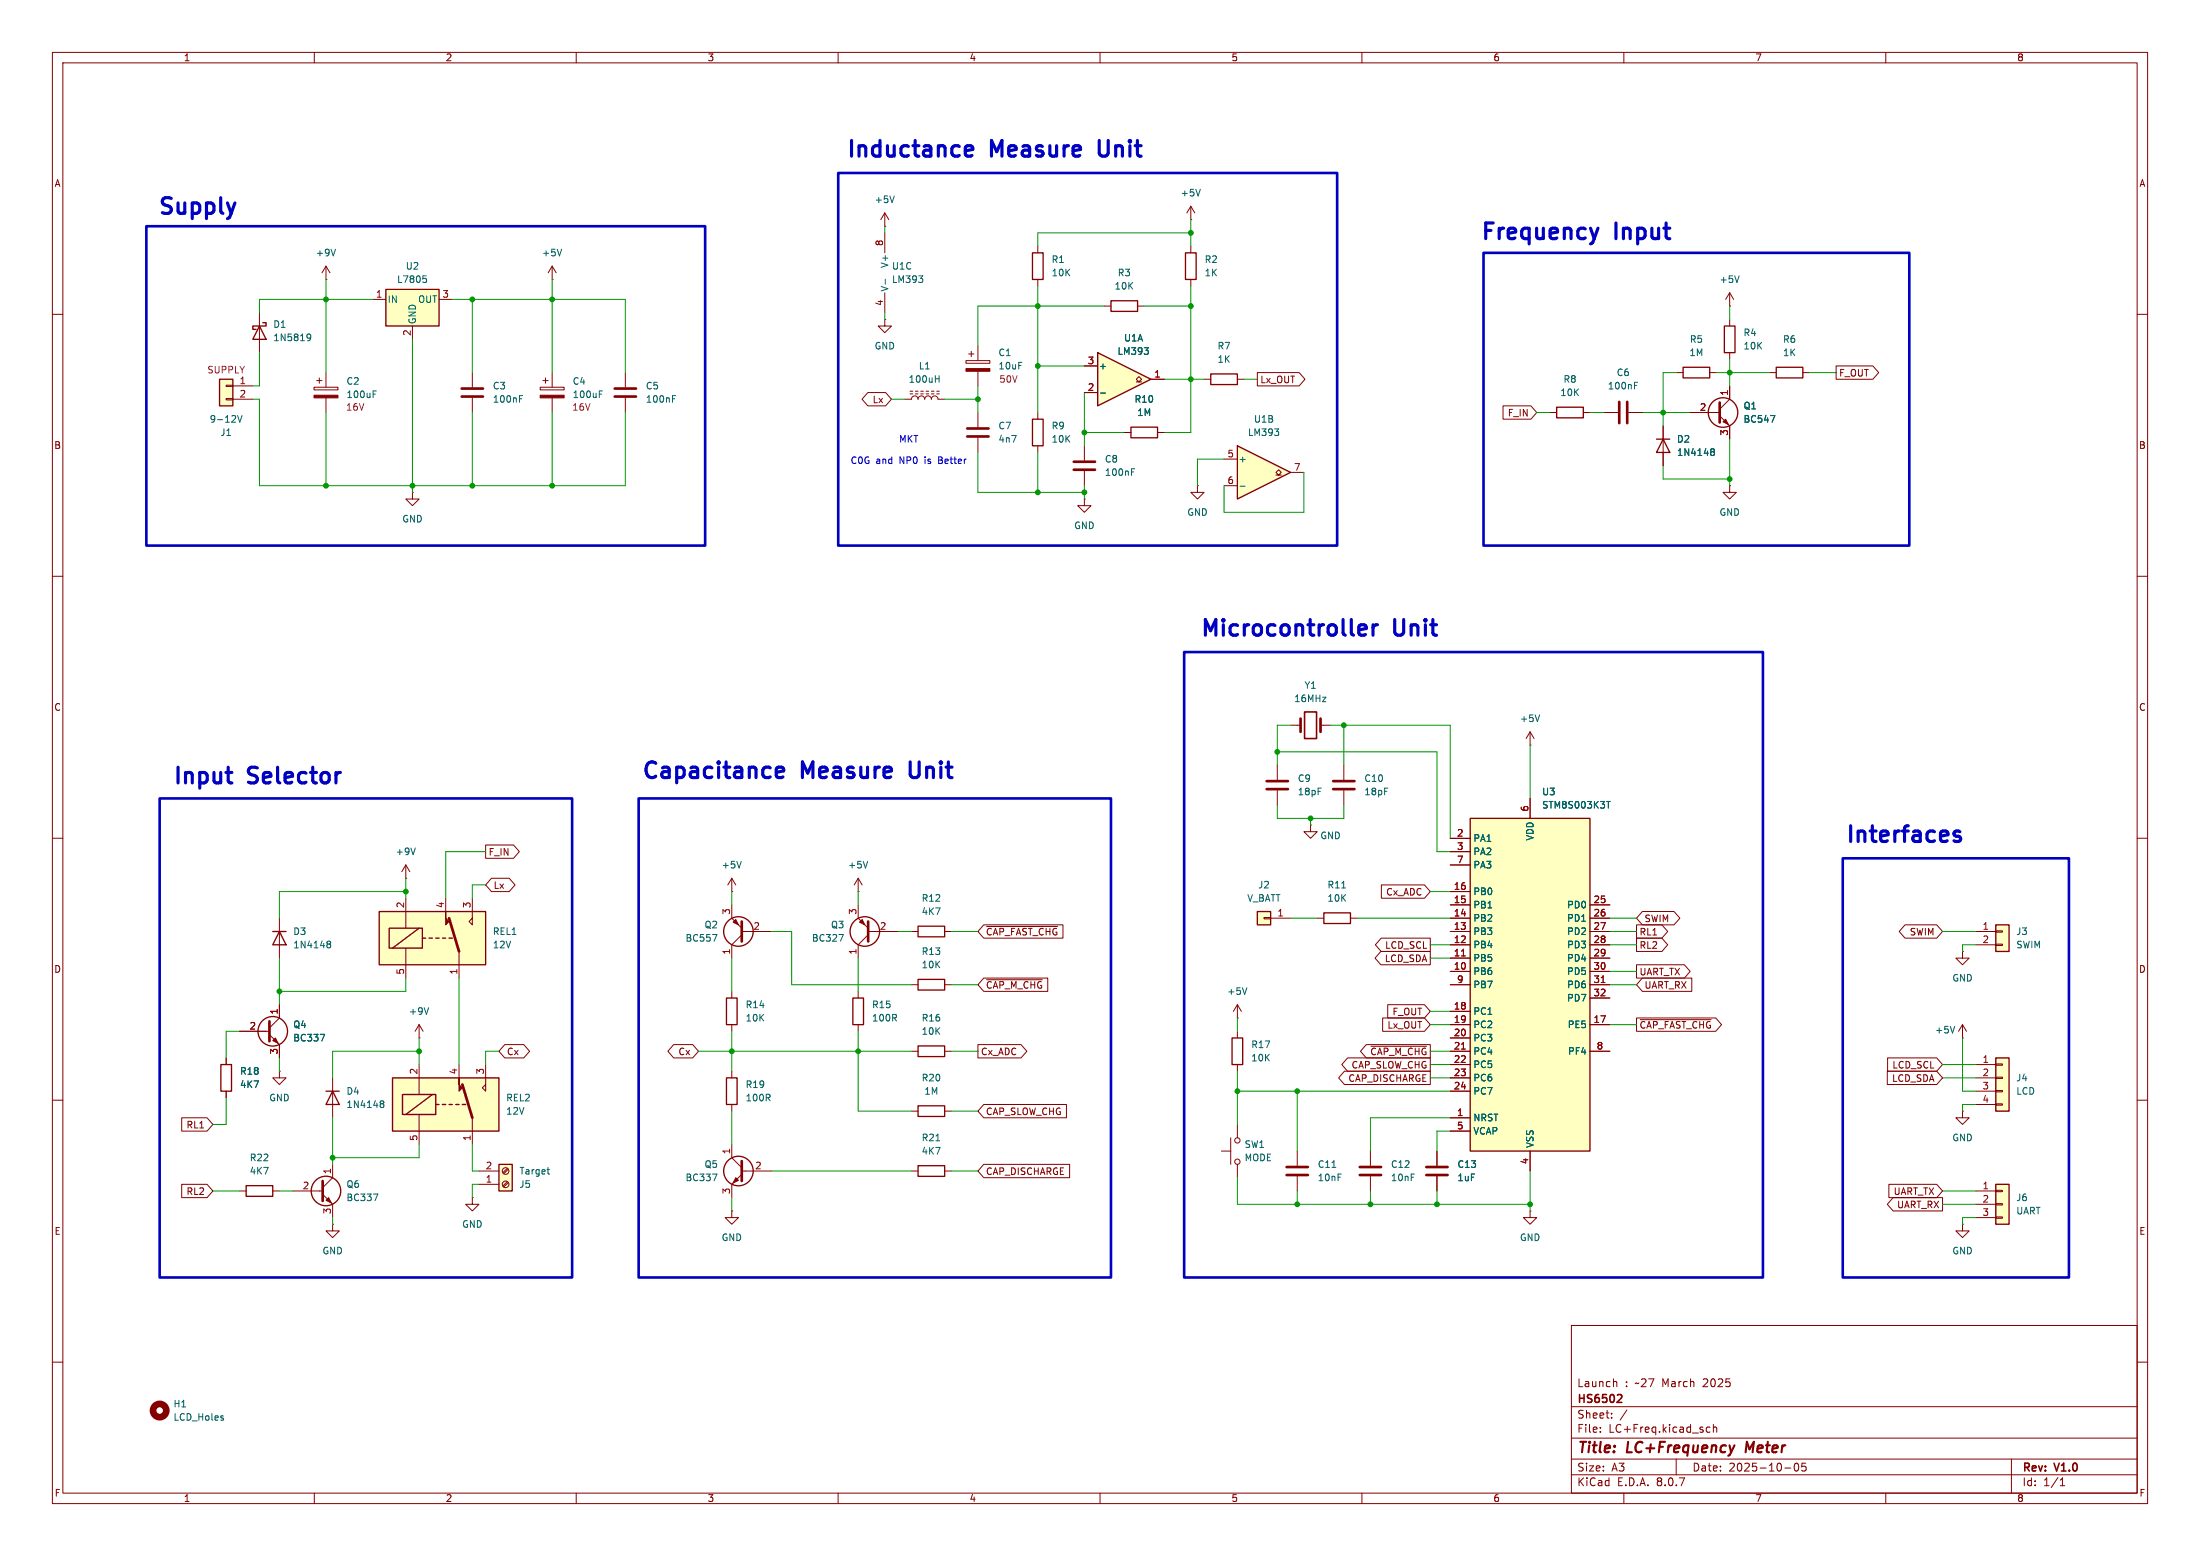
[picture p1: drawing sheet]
<svg xmlns="http://www.w3.org/2000/svg" width="420mm" height="297mm" viewBox="0 0 420 297" stroke-linecap="round" stroke-linejoin="round" font-family="sans-serif">
<g fill="none" stroke="#840000" stroke-width=".19">
<path d="M10 10h400v277h-400zM12 12h396v273h-396zM60 10v2M110 10v2M160 10v2M210 10v2M260 10v2M310 10v2M360 10v2M227.3 39.4l-.7 1.2M227.3 39.4v2.5M227.3 39.4l.8 1.2"/>
<path d="M49.5 59.7v7.6M105.4 53.3h.1M105.4 50.8l-.8 1.3M105.4 50.8v2.5M105.4 50.8l.8 1.3M210.8 58.4h1.3M217.2 58.4h1.2M227.3 41.9h.1M330.2 58.4h.1M330.2 55.9v2.5M330.2 55.9l-.8 1.3M330.2 55.9l.8 1.3"/>
<path d="M10 60h2M59.9 73.9h4.6v.5h-4.6zM60.5 72.6h1M61 72.1v1.1M62.2 71.1v2.8M62.2 75.9v2.8M103.1 73.9h4.6v.5h-4.6zM103.6 72.6h1M104.1 72.1v1.1M105.4 71.1v2.8M105.4 75.9v2.8M320 71.1h1.3"/>
<path d="M322.6 78.7h5.7M326.4 71.1h1.3M328.3 79.4l1.9 1.9v2.5M330.2 73.7v2.5l-1.9 1.9M330.2 61v1.2M330.2 67.3v1.3M337.8 71.1h1.3M344.2 71.1h1.2M408 60h2M78.7 94v1.3h1.3l-1.3 1.2-1.2-1.2h1.2M78.7 94h.1M317.5 81.3v7.6"/>
<path d="M330.2 92.7v1.3h1.3l-1.3 1.3-1.3-1.3h1.3M330.2 92.7h.1M10 110h2M408 110h2M292.1 139.7l-.8 1.3M292.1 139.7v2.5M292.1 139.7l.8 1.3M10 160h2M243.8 146.1v2.7M243.8 150.9v2.8M292.1 142.2h.1M408 160h2"/>
<path d="M10 210h2M233.2 219.7h1.7M234.9 217.2v5M236.2 214.6v2.6M408 210h2M236.2 222.2v2.6M374.6 233.7v1.2h1.3l-1.3 1.3-1.2-1.3h1.2M374.6 233.7h.1M300 253h108v32h-108zM10 260h2M300 278.5h108M300 274.5h108"/>
<path d="M300 268.5h108M305.5 273.2v.2M305.5 272.5v.1M307.7 270.5v.2M307.7 269.8v.1M308.2 263.7h.2l.3 .2v.8M310.6 269.1l-1.3 1.9M320 278.5v3M326.4 272.5l-.4-.1-.3 .3 .2 .6h.5M327.1 272.5l.2-.1 .4 .1v.9M327.1 271.9v1.5M342.7 279.4l.2-.1a.8 .8 0 0 1 .5 .7 .8 .8 0 0 1-.5 .8l-.2-.2-.2-.4z"/>
<path d="M344.7 279.3h-.7l-.1 .7 .3-.1h.5l.1 .2-.1 .5-.2 .2-.6-.2M384 278.5v6.5M408 260h2M60 285v2M110 285v2M160 285v2M210 285v2M260 285v2M300 281.5h108M310 285v2M340.7 280.2h1.2M360 285v2"/>
<path d="M393.3 283.6h.9M393.3 282.5l.4-.4v1.5"/>
<circle cx="236.2" cy="217.7" r=".51"/>
<circle cx="236.2" cy="221.7" r=".51"/>
</g>
<path d="M333.5 275.2l-.3 2" fill="none" stroke="#840000" stroke-width=".4"/>
<path d="M309 266.2l.5 .1 .1 .3-.9 1.1h.9" fill="none" stroke="#840000" stroke-width=".3"/>
<g fill="none" stroke="#006464" stroke-width=".19">
<path d="M229.1 36.1l-.4 1.3M107.2 47.6l-.4 1.2M332 52.6l-.4 1.3M58.7 63.8h.4l.2 .2a.84 .84 0 0 1-.3 1h-.3M59.3 64.3l-.2 .2h-.4M71.2 75.2h.5M71.2 74.6h.6M114.4 75.2h.4M114.4 74.6h.6M338 79.3h.8l-.5 1.3M326.7 86.2h.1M326.7 85.7h.3l.2 .1 .1 .2-.3 .2"/>
<path d="M326.8 86.2h.2M326.8 86.2l-.1 .1M327 86.2l.3 .3-.1 .3-.2 .1h-.3M293.9 136.5l-.4 1.2"/>
</g>
<g fill="none" stroke="#840000" stroke-width=".25">
<path d="M212.1 57.4h5.1v2h-5.1zM49.5 62.2l1.3 2.6h-2.5zM50.2 61.6h.6v.6h-2.5v.7h.6M321.3 70.1h5.1v2h-5.1zM329.2 62.2h2v5.1h-2zM339.1 70.1h5.1v2h-5.1zM316.2 83.8h2.6M317.5 83.8l1.3 2.6h-2.6z"/>
<circle cx="328.9" cy="78.7" r="2.82"/>
</g>
<path d="M328.3 76.8v3.8M241.8 150.6h4.1M241.8 149.1h4.1" fill="none" stroke="#840000" stroke-width=".51"/>
<g fill="#840000" stroke="#840000" stroke-width=".19">
<path d="M59.9 75.4h4.6v.5h-4.6z"/>
<path d="M328.9 80.5l.5-.5 .5 1z"/>
<path d="M103.1 75.4h4.6v.5h-4.6z"/>
</g>
<path d="M73.7 55.2h10.1v7h-10.1z" fill="#ffffc2"/>
<path d="M73.7 55.2h10.1v7h-10.1z" fill="none" stroke="#840000" stroke-width=".25"/>
<path d="M71.1 57.2h2.6M83.8 57.2h2.6M78.7 62.2v2.6M207 85.1v2.8M207 89.9v2.8" fill="none" stroke="#840000" stroke-width=".19"/>
<path d="M80.8 52.6h.6M80.9 53.1h.3l.2 .3v.4l-.5 .1M216 90.1h.4M216 89.5h.6" fill="none" stroke="#006464" stroke-width=".19"/>
<path d="M205 89.7h4M205 88.1h4" fill="none" stroke="#840000" stroke-width=".51"/>
<path d="M236.2 85.1l10.2 5.1-10.2 5.1z" fill="#ffffc2"/>
<path d="M236.2 85.1l10.2 5.1-10.2 5.1z" fill="none" stroke="#840000" stroke-width=".25"/>
<path d="M233.7 87.6h2.5M233.7 92.7h2.5M243.6 90.7h.5l-.5-.5 .5-.5 .5 .5-.5 .5h.5M246.4 90.2h2.5" fill="none" stroke="#840000" stroke-width=".19"/>
<path d="M236.7 92.8h1M243.3 81.9h.8l-.4 .4M244.1 82.5v.5" fill="none" stroke="#006464" stroke-width=".19"/>
<path d="M209.5 67.3l10.2 5.1-10.2 5.1z" fill="#ffffc2"/>
<path d="M226.3 48.3h2v5h-2zM209.5 67.3l10.2 5.1-10.2 5.1zM231.1 71.4h5.1v2h-5.1zM297.2 77.7h5.1v2.1h-5.1zM215.9 81.5h5.1v2.1h-5.1zM235.2 198.1h2v5.1h-2z" fill="none" stroke="#840000" stroke-width=".25"/>
<g fill="none" stroke="#840000" stroke-width=".19">
<path d="M168.9 43.2h.1M168.9 40.6l-.8 1.3M168.9 40.6v2.6M168.9 40.6l.8 1.3M227.3 47v1.3M227.3 53.3v1.3M90.2 71.1v2.8M90.2 75.9v2.8M119.4 71.1v2.8M119.4 75.9v2.8M168.9 61v1.2h1.3l-1.3 1.3-1.3-1.3h1.3M168.9 61h.1"/>
<path d="M207 74.9h2.5M207 69.9h2.5M216.9 72.9h.5l-.5-.5 .5-.5 .5 .5-.5 .5h.5M219.7 72.4h2.5M229.9 72.4h1.2M236.2 72.4h1.3M295.9 78.7h1.3M302.3 78.7h1.2M306.1 78.7h2.8M310.9 78.7h2.8M214.6 82.6h1.3M221 82.6h1.2"/>
<path d="M228.6 92.7v1.3h1.3l-1.3 1.3-1.3-1.3h1.3M228.6 92.7h.1M246.4 138.4h1.9M252.1 138.4h1.9M236.2 196.9v1.2M374.6 181.6v1.3h-1.2l1.2 1.3 1.3-1.3h-1.3M374.6 181.6h.1M236.2 203.2v1.3"/>
</g>
<path d="M170.7 37.4l-.4 1.3M99.2 76.1h.4M99.2 75.5h.6M128.4 76.1h.4M128.4 75.5h.6M210.1 75h.9M218.4 66.4h.8l-.4 .4M219.2 67v.5M312 73.6h.5M312 73h.6" fill="none" stroke="#006464" stroke-width=".19"/>
<path d="M88.1 75.7h4.1M88.1 74.2h4.1M117.3 75.7h4.1M117.3 74.2h4.1M309.1 76.7v4.1M310.6 76.7v4.1M248.3 137.2v2.5M252.1 137.2v2.5" fill="none" stroke="#840000" stroke-width=".51"/>
<path d="M249 135.9h2.3v5.1h-2.3z" fill="none" stroke="#840000" stroke-width=".3"/>
<path d="M381 201.9h2.5v10.2h-2.5z" fill="#ffffc2"/>
<g fill="none" stroke="#840000" stroke-width=".19">
<path d="M168.9 44.5v3.8M168.9 55.9v3.8M198.1 47v1.3M198.1 53.3v1.3M374.6 198.1h.1M374.6 195.6l.8 1.3M374.6 195.6v2.5M374.6 195.6l-.7 1.3M377.2 203.2h3.8M377.2 205.7h3.8M377.2 208.3h3.8M377.2 210.8h3.8"/>
<path d="M381 210.7h1.3v.2h-1.3zM381 208.2h1.3v.2h-1.3zM381 205.6h1.3v.3h-1.3zM381 203.1h1.3v.2h-1.3z"/>
</g>
<path d="M197.1 48.3h2v5h-2zM381 201.9h2.5v10.2h-2.5z" fill="none" stroke="#840000" stroke-width=".25"/>
<path d="M169 53.3v1M175.4 52.6h.8l-.5 .5M176.1 53.3v.5M373.2 195.9l-.5 1.3" fill="none" stroke="#006464" stroke-width=".19"/>
<path d="M381 176.5h2.5v5.1h-2.5z" fill="#ffffc2"/>
<g fill="none" stroke="#840000" stroke-width=".19">
<path d="M184.4 68.8h4.6v.5h-4.6zM184.9 67.6h1M185.4 67.1v1M186.7 66v2.8M186.7 70.9v2.8M186.7 78.7v2.8M198.1 78.7v1.3M186.7 83.6v2.8M198.1 85.1v1.3M207 95.3v1.2h1.3l-1.3 1.3-1.3-1.3h1.3M207 95.3h.1M139.7 172.7v2.6l1.9 1.9"/>
<path d="M139.7 170.2h.1M139.7 167.6v2.6M139.7 167.6l-.8 1.3M139.7 167.6l.8 1.3M141.6 177.8h5.7M141.6 178.4l-1.9 1.9v2.6M163.8 170.2h.1M163.8 172.7v2.6l1.9 1.9M163.8 167.6l-.7 1.3M163.8 167.6v2.6M163.8 167.6l.8 1.3M165.7 177.8h5.7"/>
<path d="M165.7 178.4l-1.9 1.9v2.6M174 177.8h1.3M180.3 177.8h1.3M377.2 177.8h3.8M381 177.7h1.3v.2h-1.3zM139.7 189.2v1.3M139.7 195.6v1.3M377.2 180.3h3.8M381 180.2h1.3v.3h-1.3zM139.7 204.5v1.2M139.7 210.8v1.3M174 200.7h1.3"/>
<path d="M174 212.1h1.3M180.3 200.7h1.3M180.3 212.1h1.3M247.6 219.7v2.8M261.6 219.7v2.8M247.6 224.5v2.8M261.6 224.5v2.8"/>
</g>
<g fill="none" stroke="#840000" stroke-width=".25">
<path d="M197.1 80h2v5.1h-2zM175.3 176.8h5v2h-5zM381 176.5h2.5v5.1h-2.5zM138.7 190.5h2v5.1h-2zM175.3 199.6h5v2.1h-5zM138.7 205.7h2v5.1h-2zM175.3 211.1h5v2h-5z"/>
<circle cx="141" cy="177.8" r="2.82"/>
<circle cx="165.1" cy="177.8" r="2.82"/>
</g>
<path d="M184.7 83.3h4M184.7 81.8h4M141.6 175.9v3.8M165.7 175.9v3.8M245.6 224.3h4.1M245.6 222.8h4.1M259.6 224.3h4.1M259.6 222.8h4.1" fill="none" stroke="#840000" stroke-width=".51"/>
<g fill="#840000" stroke="#840000" stroke-width=".19">
<path d="M184.4 70.4h4.6v.5h-4.6z"/>
<path d="M140 176l.5-.5 .5 1z"/>
<path d="M164.1 176l.5-.5 .5 1z"/>
</g>
<path d="M136 178.4h.9l-.6 1.2M141.5 164.4l-.4 1.3M160.2 178.4h.8l-.5 1.2M165.6 164.4l-.4 1.3M254.3 222.8h.7" fill="none" stroke="#006464" stroke-width=".19"/>
<path d="M280.7 156.2h22.8v63.5h-22.8z" fill="#ffffc2"/>
<path d="M280.7 156.2h22.8v63.5h-22.8zM252.7 174.2h5.1v2.1h-5.1z" fill="none" stroke="#840000" stroke-width=".25"/>
<g fill="none" stroke="#840000" stroke-width=".19">
<path d="M292.1 152.4v3.8M251.5 175.3h1.2M257.8 175.3h1.3M276.9 177.8h3.8M276.9 175.3h3.8M276.9 172.7h3.8M276.9 170.2h3.8M276.9 160h3.8M276.9 162.6h3.8M276.9 165.1h3.8M303.5 177.8h3.8M303.5 175.3h3.8"/>
<path d="M303.5 172.7h3.8M236.2 194.3h.1M236.2 191.8l-.7 1.2M236.2 191.8v2.5M236.2 191.8l.8 1.2M276.9 185.4h3.8M276.9 182.9h3.8M276.9 180.3h3.8M276.9 195.6h3.8M276.9 193h3.8M276.9 198.1h3.8M276.9 188h3.8"/>
<path d="M303.5 185.4h3.8M303.5 182.9h3.8M303.5 180.3h3.8M303.5 195.6h3.8M303.5 188h3.8M303.5 190.5h3.8M276.9 213.4h3.8M276.9 200.7h3.8M276.9 203.2h3.8M276.9 205.7h3.8M276.9 208.3h3.8M276.9 215.9h3.8"/>
<path d="M292.1 219.7v3.8M303.5 200.7h3.8M139.7 231.1v1.3h1.3l-1.3 1.3-1.3-1.3h1.3M139.7 231.1h.1"/>
</g>
<path d="M279 182.5h.7M305.7 187.5h.7M279 200.2h.7" fill="none" stroke="#a90000" stroke-width=".19"/>
<path d="M306.7 153h.7M307 153v1.2M256.1 169.5h.8M238 188.5l-.4 1.3" fill="none" stroke="#006464" stroke-width=".19"/>
<path d="M240 174h2.6v2.5h-2.6z" fill="#ffffc2"/>
<g fill="none" stroke="#840000" stroke-width=".19">
<path d="M250.2 157.5v1.3h1.3l-1.3 1.2-1.3-1.2h1.3M250.2 157.5h.1M256.5 146.1v2.7M256.5 150.9v2.8M241.3 175.1h1.3v.3h-1.3zM242.6 175.3h3.8M163.8 189.2v1.3M163.8 195.6v1.3M174 188h1.3M180.3 188h1.3M139.7 218.4v2.6l1.9 1.9M274.3 219.7v2.8"/>
<path d="M374.6 212.1v1.3h-1.2l1.2 1.2 1.3-1.2h-1.3M374.6 212.1h.1M141.6 224.2l-1.9 1.9v2.5M141.6 223.5h5.7M174 223.5h1.3M180.3 223.5h1.3M274.3 224.5v2.8M292.1 231.1v1.3h1.3l-1.3 1.3-1.3-1.3h1.3M292.1 231.1h.1"/>
</g>
<g fill="none" stroke="#840000" stroke-width=".25">
<path d="M240 174h2.6v2.5h-2.6zM162.8 190.5h2v5.1h-2zM175.3 186.9h5v2.1h-5zM175.3 222.5h5v2h-5z"/>
<circle cx="141" cy="223.5" r="2.82"/>
</g>
<path d="M254.5 150.6h4.1M254.5 149.1h4.1M141.6 221.6v3.8M272.3 224.3h4.1M272.3 222.8h4.1" fill="none" stroke="#840000" stroke-width=".51"/>
<path d="M178.7 217.7h.7M136 224.1h.9l-.6 1.3" fill="none" stroke="#006464" stroke-width=".19"/>
<path d="M140.5 224.8l.5 .5-1 .5z" fill="#840000" stroke="#840000" stroke-width=".19"/>
<path d="M381 226.1h2.5v7.6h-2.5z" fill="#ffffc2"/>
<path d="M43.2 201.9v1.3M43.2 208.3v1.3M377.2 227.3h3.8M377.2 229.9h3.8M377.2 232.4h3.8M381 232.3h1.3v.2h-1.3zM381 229.7h1.3v.3h-1.3zM381 227.2h1.3v.3h-1.3z" fill="none" stroke="#840000" stroke-width=".19"/>
<path d="M42.2 203.2h2v5.1h-2zM381 226.1h2.5v7.6h-2.5z" fill="none" stroke="#840000" stroke-width=".25"/>
<path d="M95.2 222.2h2.6v5.1h-2.6z" fill="#ffffc2"/>
<path d="M95.2 222.2h2.6v5.1h-2.6z" fill="none" stroke="#840000" stroke-width=".25"/>
<g fill="none" stroke="#840000" stroke-width=".19">
<path d="M91.4 226.1h3.8M91.4 223.5h3.8M96.9 223l-.9 .9M96.9 225.6l-.9 .8M97 223.2l-.8 .8M97 225.7l-.8 .9"/>
<circle cx="96.5" cy="226.1" r=".63"/>
<circle cx="96.5" cy="223.5" r=".63"/>
</g>
<path d="M104.4 223.3h.5M104.7 224l.2 .1" fill="none" stroke="#006464" stroke-width=".19"/>
<path d="M74.9 205.7h20.3v10.2h-20.3z" fill="#ffffc2"/>
<path d="M53.3 175.3v7.6M80 203.2v5.7M80 212.7v5.7M87.6 203.2v2.5M90.2 213.4v5M92.7 203.2v5.1l-.6-.7 .6-.6M63.5 233.7v1.2h1.3l-1.3 1.3-1.3-1.3h1.3M63.5 233.7h.1M90.2 228.6v1.3h1.2l-1.2 1.2-1.3-1.2h1.3M90.2 228.6h.1" fill="none" stroke="#840000" stroke-width=".19"/>
<path d="M52.1 177.8h2.5M53.3 177.8l1.3 2.5h-2.5zM74.9 205.7h20.3v10.2h-20.3zM76.8 208.9h6.4v3.8h-6.4zM82.5 208.9l-5 3.8M83.2 210.8h.6M84.5 210.8h.6M85.7 210.8h.7M87 210.8h.6M88.3 210.8h.6" fill="none" stroke="#840000" stroke-width=".25"/>
<path d="M88.3 207l1.9 6.4" fill="none" stroke="#840000" stroke-width=".51"/>
<path d="M87.6 205.7v1.3l.7 .6-.7 .7z" fill="#840000" stroke="#840000" stroke-width=".19"/>
<circle cx="30.5" cy="269.2" r="1.27" fill="none" stroke="#840000" stroke-width="1.3"/>
<path d="M62.5 179.7l.4-.1 .2 .2v.2l-.2 .2M62.5 180.1l.1 .1M62.6 180.2h.3M62.6 180.2l-.1 .1M62.9 180.2l.2 .2v.4l-.2 .1h-.4M42.6 270.7v.3" fill="none" stroke="#006464" stroke-width=".19"/>
<path d="M72.4 174h20.3v10.2h-20.3z" fill="#ffffc2"/>
<g fill="none" stroke="#840000" stroke-width=".19">
<path d="M172.7 76.2h1.3a.64 .64 0 0 1 .6-.6 .64 .64 0 0 1 .7 .6 .64 .64 0 0 1 .6-.6 .64 .64 0 0 1 .6 .6 .64 .64 0 0 1 .7-.6 .64 .64 0 0 1 .6 .6 .64 .64 0 0 1 .6-.6 .64 .64 0 0 1 .7 .6h1.2M173.7 75.2h.5M173.7 74.7h.5M174.8 75.2h.5M174.8 74.7h.5M175.8 75.2h.5M175.8 74.7h.5M176.8 75.2h.5M176.8 74.7h.5M177.8 75.2h.5M177.8 74.7h.5M178.8 75.2h.5"/>
<path d="M178.8 74.7h.5M77.5 167.6h.1M77.5 165.1v2.5M77.5 171.5v5.7M77.5 165.1l-.8 1.3M77.5 165.1l.7 1.3M85.1 171.5v2.5M90.2 171.5v5l-.7-.6 .7-.6M45.7 196.9h5.7M51.4 197.5l1.9 1.9v2.5M53.3 191.8v2.5l-1.9 1.9M77.5 181v5.7"/>
<path d="M80 198.1h.1M80 195.6l-.8 1.3M80 195.6v2.5M80 195.6l.8 1.3M87.6 181.6v5.1M53.3 204.5v1.2h1.3l-1.3 1.3-1.2-1.3h1.2M53.3 204.5h.1M63.5 205.7v7.7M45.7 227.3h1.3M52.1 227.3h1.2M55.9 227.3h5.7M61.6 228l1.9 1.9v2.5"/>
<path d="M63.5 222.2v2.6l-1.9 1.9"/>
</g>
<g fill="none" stroke="#840000" stroke-width=".25">
<path d="M72.4 174h20.3v10.2h-20.3zM74.3 177.2h6.3v3.8h-6.3zM80 177.2l-5.1 3.8M80.6 179.1h.7M81.9 179.1h.6M83.2 179.1h.6M84.5 179.1h.6M85.7 179.1h.7M62.2 208.3h2.6M63.5 208.3l1.3 2.5h-2.6zM47 226.3h5.1v2h-5.1z"/>
<circle cx="52.1" cy="196.8" r="2.82"/>
<circle cx="62.2" cy="227.3" r="2.82"/>
</g>
<path d="M85.7 175.3l1.9 6.3M51.4 194.9v3.9M61.6 225.4v3.8" fill="none" stroke="#840000" stroke-width=".51"/>
<g fill="#840000" stroke="#840000" stroke-width=".19">
<path d="M85.1 174v1.3l.6 .6-.6 .6z"/>
<path d="M52.1 198.6l.5-.5 .5 1z"/>
<path d="M62.2 229.1l.5-.5 .5 1z"/>
</g>
<path d="M178.6 72.3h.7M179.3 71.7v1.3M79.3 161.9l-.4 1.2M61.1 197.4h.9l-.6 1.3M81.8 192.3l-.4 1.3M72.7 210.6l.1 .1M72.7 210.2l.3-.1 .2 .2 .1 .1-.3 .3M72.8 210.7h.2M72.8 210.7h-.1M73 210.7l.3 .2-.1 .4-.2 .1-.3-.1M71.3 227.9h.8l-.5 1.3" fill="none" stroke="#006464" stroke-width=".19"/>
<path d="M41.9 72.4h2.5v5.1h-2.5z" fill="#ffffc2"/>
<g fill="none" stroke="#840000" stroke-width=".19">
<path d="M62.2 53.3h.1M62.2 50.8l-.7 1.3M62.2 50.8v2.5M62.2 50.8l.8 1.3M43.2 76.1h1.2v.2h-1.2zM43.2 73.5h1.2v.3h-1.2zM44.4 73.7h3.9M44.4 76.2h3.9M165.7 74.9h3.4l1.1 1.3-1.1 1.3h-3.4l-1.1-1.3zM207 74.9h2.5M207 69.9h2.5M219.7 72.4h2.5"/>
<path d="M240 71.1h8l1.1 1.3-1.1 1.3h-8zM286.9 77.5h5.4l1.1 1.2-1.1 1.3h-5.4zM322.6 78.7h5.1M330.2 73.7v2.5M350.5 69.8h7l1.2 1.3-1.2 1.3h-7zM214.6 82.6h1.3M221 82.6h1.2M317.5 81.3v2.5M317.5 86.4v2.5M330.2 81.3v2.5M292.1 152.4v3.8M92.7 161.3h5.3l1.1 1.3-1.1 1.2h-5.3z"/>
<path d="M93.8 167.6h3.4l1.1 1.3-1.1 1.3h-3.4l-1.1-1.3zM187.8 176.5h15.1v2.6h-15.1l-1.1-1.3zM188.3 176.8h13.6M263.7 179.1h9.3v2.5h-9.3l-1.1-1.3zM263.7 168.9h8.2l1.1 1.3-1.1 1.3h-8.2zM276.9 177.8h3.8M276.9 175.3h3.8M276.9 172.7h3.8M276.9 170.2h3.8M276.9 160h3.8M276.9 162.6h3.8M276.9 165.1h3.8"/>
<path d="M303.5 177.8h3.8M303.5 175.3h3.8M303.5 172.7h3.8M312.4 179.1h4.9l1.1 1.2-1.1 1.3h-4.9zM312.4 176.5h4.9l1.1 1.3-1.1 1.3h-4.9zM313.5 174h6.1l1.1 1.3-1.1 1.2h-6.1l-1.1-1.2zM363.7 176.5h6l1.1 1.3-1.1 1.3h-6l-1.1-1.3zM45.7 196.9h5.1M53.3 191.8v2.5M53.3 199.4v2.5M96.4 199.4h3.6l1.1 1.3-1.1 1.2h-3.6l-1.2-1.2zM128.6 199.4h3.6l1.1 1.3-1.1 1.2h-3.6l-1.1-1.2z"/>
<path d="M186.7 199.4h8.2l1.1 1.3-1.1 1.2h-8.2zM187.8 186.7h12.2v2.5h-12.2l-1.1-1.2zM188.3 187h10.7M260.8 199.4h12.2v2.5h-12.2l-1.1-1.2zM261.7 199.7h10.6M263.6 181.6h9.4v2.6h-9.4l-1.1-1.3zM264 194.3h7.9l1.1 1.3-1.1 1.3h-7.9zM264.9 191.8h7l1.1 1.2-1.1 1.3h-7zM276.9 185.4h3.8M276.9 182.9h3.8M276.9 180.3h3.8M276.9 195.6h3.8"/>
<path d="M276.9 193h3.8M276.9 198.1h3.8M276.9 188h3.8M303.5 185.4h3.8M303.5 182.9h3.8M303.5 180.3h3.8M303.5 195.6h3.8M303.5 188h3.8M303.5 190.5h3.8M312.4 184.1h9.2l1.1 1.3-1.1 1.3h-9.2zM312.4 194.3h15.1l1.2 1.3-1.2 1.3h-15.1zM313.1 194.6h13.6"/>
<path d="M313.5 186.7h9.5v2.5h-9.5l-1.1-1.2zM34.7 213.4h4.8l1.1 1.2-1.1 1.3h-4.8zM43.2 201.9v1.3M43.2 208.3v1.3M187.8 210.8h15.8v2.6h-15.8l-1.1-1.3zM256.7 204.5h16.3v2.5h-16.3l-1.2-1.3zM257.3 201.9h15.7v2.6h-15.7l-1.1-1.3zM274.3 219.7v2.8M276.9 213.4h3.8M276.9 200.7h3.8M276.9 203.2h3.8M276.9 205.7h3.8"/>
<path d="M276.9 208.3h3.8M276.9 215.9h3.8M292.1 219.7v3.8M303.5 200.7h3.8M360.3 204.5h9.4l1.1 1.2-1.1 1.3h-9.4zM360.4 201.9h9.3l1.1 1.3-1.1 1.3h-9.3zM34.7 226.1h4.8l1.1 1.2-1.1 1.3h-4.8zM187.8 222.2h16.4v2.6h-16.4l-1.1-1.3zM274.3 224.5v2.8M360.6 226.1h9.1l1.1 1.2-1.1 1.3h-9.1zM361.4 228.6h9.4v2.5h-9.4l-1.1-1.2z"/>
</g>
<path d="M41.9 72.4h2.5v5.1h-2.5z" fill="none" stroke="#840000" stroke-width=".25"/>
<g fill="none" stroke="#006464" stroke-width=".19">
<path d="M64 47.6l-.4 1.2M45.4 79.3l.4 1.3 .4-1.3M210.1 75h.9M218.4 66.4h.8l-.4 .4M219.2 67v.5M338 79.3h.8l-.5 1.3M326.7 86.2h.1M326.7 85.7h.3l.2 .1 .1 .2-.3 .2M326.8 86.2h.2M326.8 86.2l-.1 .1M327 86.2l.3 .3-.1 .3-.2 .1h-.3M306.7 153h.7"/>
<path d="M307 153v1.2M61.1 197.4h.9l-.6 1.3"/>
</g>
<path d="M184.4 29.7l.3 .1 .9-.1M184.4 28l.9-.2 .3 .2 .1 .5-1.4 .3M305.1 43.6l-.8 2M260.4 119.2l.3 .2 .1 .6-1.4 .2M262.1 119.2v2M263 119.2a.77 .77 0 0 0-.9 .6M260.7 121.1l-.3 .1M43.1 147.4h1.2M44 149.4h.3M148.2 147.4l1.4-.3-.1-.5-.9-.2-.3 .2-.1 .3v1.1l.1 .3 .3 .1 .9-.1M373 159.2l.2 .3 .7 .1 .3 .2 .1 .2-.1 .5-.3 .1-.9-.1M374.2 158.8l-.8-.2-.2 .2-.2 .2" fill="none" stroke="#0000c2" stroke-width=".6"/>
<path d="M160 33h95.3v71.1h-95.3zM27.9 43.2h106.7v60.9h-106.7zM283.2 48.3h81.3v55.8h-81.3zM226.1 124.5h110.4v119.3h-110.4zM30.5 152.4h78.7v91.4h-78.7zM121.9 152.4h90.2v91.4h-90.2zM351.8 163.8h43.2v80h-43.2z" fill="none" stroke="#0000c2" stroke-width=".5"/>
<g fill="none" stroke="#009600" stroke-width=".19">
<path d="M62.2 53.3v17.8M71.1 57.2h-21.6v2.5M86.4 57.2h33v13.9M90.2 57.2v13.9M105.4 53.3v17.8M168.9 43.2v1.3M168.9 59.7v1.3M198.1 54.6v24.1M210.8 58.4h-24.1v7.6M218.4 58.4h8.9M227.3 41.9v5.1M227.3 54.6v28h-5.1"/>
<path d="M227.3 44.5h-29.2v2.5M330.2 58.4v2.6M48.3 76.2h1.2v16.5h69.9v-14M49.5 67.3v6.4h-1.2M62.2 78.7v14M78.7 64.8v29.2M90.2 78.7v14M105.4 78.7v14M170.2 76.2h2.5M180.3 76.2h6.4M186.7 73.7v5M198.1 69.9h8.9"/>
<path d="M207 74.9v10.2M222.2 72.4h7.7M237.5 72.4h2.5M293.4 78.7h2.5M303.5 78.7h2.6M313.7 78.7h8.9M320 71.1h-2.5v10.2M327.7 71.1h10.1M330.2 68.6v5.1M345.4 71.1h5.1M186.7 86.4v7.6h20.3M198.1 86.4v7.6"/>
<path d="M207 92.7v2.6M207 82.6h7.6M233.7 87.6h-5.1v5.1M248.9 90.2v7.6h-15.2v-5.1M317.5 88.9v2.5h12.7M330.2 83.8v8.9M246.4 138.4h-2.6v7.7M254 138.4h22.9v21.6M256.5 138.4v7.7M243.8 153.7v2.5h12.7v-2.5M243.8 143.5h30.5v19.1h2.6M250.2 156.2v1.3"/>
<path d="M292.1 142.2v10.2M77.5 170.2h-24.2v5.1M77.5 167.6v3.9M92.7 162.6h-7.6v8.9M92.7 168.9h-2.5v2.6M139.7 170.2v2.5M147.3 177.8h3.8v10.2h22.9M163.8 170.2v2.5M171.4 177.8h2.6M181.6 177.8h5.1M246.4 175.3h5.1M259.1 175.3h17.8"/>
<path d="M273 170.2h3.9M307.3 175.3h5.1M307.3 177.8h5.1M370.8 177.8h6.4M45.7 196.9h-2.5v5M53.3 182.9v8.9M77.5 186.7v2.5h-24.2M80 198.1v5.1M87.6 186.7v16.5M139.7 182.9v6.3M139.7 196.9v7.6M163.8 196.9v15.2h10.2"/>
<path d="M163.8 182.9v6.3M181.6 188h5.1M236.2 194.3v2.6M273 180.3h3.9M273 195.6h3.9M273 182.9h3.9M273 193h3.9M307.3 180.3h5.1M307.3 188h5.1M307.3 185.4h5.1M307.3 195.6h5.1M374.6 198.1v10.2h2.6"/>
<path d="M377.2 180.3h-2.6v1.3M43.2 209.6v5h-2.6M53.3 201.9v2.6M63.5 213.4v8.8M80 218.4v2.6h-16.5M80 200.7h-16.5v5M90.2 218.4v5.1h1.2M95.2 200.7h-2.5v2.5M133.3 200.7h40.7M139.7 212.1v6.3M181.6 200.7h5.1M181.6 212.1h5.1"/>
<path d="M236.2 208.3h40.7M236.2 204.5v10.1M247.6 208.3v11.4M273 205.7h3.9M273 203.2h3.9M273 200.7h3.9M276.9 215.9h-2.6v3.8M276.9 213.4h-15.3v6.3M370.8 205.7h6.4M370.8 203.2h6.4M377.2 210.8h-2.6v1.3M40.6 227.3h5.1"/>
<path d="M53.3 227.3h2.6M63.5 232.4v1.3M91.4 226.1h-1.2v2.5M139.7 228.6v2.5M147.3 223.5h26.7M181.6 223.5h5.1M236.2 224.8v5.1h55.9M247.6 227.3v2.6M261.6 227.3v2.6M274.3 227.3v2.6M292.1 223.5v7.6M370.8 229.9h6.4"/>
<path d="M370.8 227.3h6.4M377.2 232.4h-2.6v1.3"/>
</g>
<path d="M279 182.5h.7M305.7 187.5h.7M279 200.2h.7" fill="none" stroke="#a90000" stroke-width=".19"/>
<g fill="#009600" stroke="#009600" stroke-width=".19">
<circle cx="227.3" cy="44.5" r=".46"/>
<circle cx="227.3" cy="72.4" r=".46"/>
<circle cx="227.3" cy="58.4" r=".46"/>
<circle cx="292.1" cy="229.9" r=".46"/>
<circle cx="274.3" cy="229.9" r=".46"/>
<circle cx="261.6" cy="229.9" r=".46"/>
<circle cx="247.6" cy="208.3" r=".46"/>
<circle cx="247.6" cy="229.9" r=".46"/>
<circle cx="236.2" cy="208.3" r=".46"/>
<circle cx="317.5" cy="78.7" r=".46"/>
<circle cx="330.2" cy="71.1" r=".46"/>
<circle cx="330.2" cy="91.4" r=".46"/>
<circle cx="243.8" cy="143.5" r=".46"/>
<circle cx="250.2" cy="156.2" r=".46"/>
<circle cx="256.5" cy="138.4" r=".46"/>
<circle cx="207" cy="94" r=".46"/>
<circle cx="207" cy="82.6" r=".46"/>
<circle cx="198.1" cy="69.9" r=".46"/>
<circle cx="198.1" cy="58.4" r=".46"/>
<circle cx="186.7" cy="76.2" r=".46"/>
<circle cx="198.1" cy="94" r=".46"/>
<circle cx="53.3" cy="189.2" r=".46"/>
<circle cx="77.5" cy="170.2" r=".46"/>
<circle cx="90.2" cy="92.7" r=".46"/>
<circle cx="80" cy="200.7" r=".46"/>
<circle cx="63.5" cy="221" r=".46"/>
<circle cx="62.2" cy="57.2" r=".46"/>
<circle cx="78.7" cy="92.7" r=".46"/>
<circle cx="62.2" cy="92.7" r=".46"/>
<circle cx="90.2" cy="57.2" r=".46"/>
<circle cx="105.4" cy="92.7" r=".46"/>
<circle cx="105.4" cy="57.2" r=".46"/>
<circle cx="139.7" cy="200.7" r=".46"/>
<circle cx="163.8" cy="200.7" r=".46"/>
</g>
<g font-size="4.2" fill="#0000c2">
<text x="161.2" y="30.9">Inductance</text>
<text x="189.2" y="30.9">Measure</text>
<text x="210.9" y="30.9">Unit</text>
<text x="29.8" y="41.8">Supply</text>
<text x="282.3" y="46.6">Frequency</text>
<text x="308.4" y="46.6">Input</text>
<text x="228.8" y="122.3">Microcontroller</text>
<text x="266.1" y="122.3">Unit</text>
<text x="122.2" y="149.5">Capacitance</text>
<text x="153.1" y="149.5">Measure</text>
<text x="174.8" y="149.5">Unit</text>
<text x="32.7" y="150.5">Input</text>
<text x="47.4" y="150.5">Selector</text>
<text x="352" y="161.7">Interfaces</text>
</g>
<g font-size="2.8" fill="#840000">
<text x="301" y="277.9">Title:</text>
<text x="310.6" y="277.9">LC+Frequency</text>
<text x="334.1" y="277.9">Meter</text>
</g>
<g font-size="2.1" fill="#840000">
<text x="301" y="268.2">HS6502</text>
<text x="301" y="265">Launch</text>
<text x="310.2" y="265">: ~27</text>
<text x="317.5" y="265">March</text>
<text x="325.4" y="265">2025</text>
<text x="301" y="273.7">File:</text>
<text x="301" y="271">Sheet:</text>
<text x="307.1" y="273.7">LC+Freq.kicad_sch</text>
<text x="301" y="281.1">Size:</text>
<text x="307.6" y="281.1">A3</text>
<text x="323" y="281.1">Date:</text>
<text x="330" y="281.1">2025-10-05</text>
<text x="386" y="281.3">Rev:</text>
<text x="392.4" y="281.3">V1.0</text>
<text x="301" y="283.9">KiCad</text>
<text x="308.7" y="283.9">E.D.A.</text>
<text x="316.3" y="283.9">8.0.7</text>
<text x="386" y="283.9">Id:</text>
<text x="390.1" y="283.9">1/1</text>
</g>
<g font-size="1.8" fill="#840000">
<text x="35" y="11.9">1</text>
<text x="85" y="11.9">2</text>
<text x="135" y="11.9">3</text>
<text x="185" y="11.9">4</text>
<text x="235" y="11.9">5</text>
<text x="285" y="11.9">6</text>
<text x="335" y="11.9">7</text>
<text x="385" y="11.9">8</text>
<text x="10.3" y="35.9">A</text>
<text x="408.3" y="35.9">A</text>
<text x="166.5" y="77.2">Lx</text>
<text x="240.5" y="73.3">Lx_OUT</text>
<text x="351" y="72.1">F_OUT</text>
<text x="287.7" y="79.7">F_IN</text>
<text x="10.3" y="85.9">B</text>
<text x="408.2" y="85.9">B</text>
<text x="10.3" y="135.9">C</text>
<text x="408.2" y="135.9">C</text>
<text x="93.2" y="163.5">F_IN</text>
<text x="94.1" y="169.9">Lx</text>
<text x="264.5" y="171.1">Cx_ADC</text>
<text x="188.1" y="178.8">~{CAP_FAST_CHG}</text>
<text x="312.9" y="178.8">RL1</text>
<text x="313.8" y="176.2">SWIM</text>
<text x="364.5" y="178.8">SWIM</text>
<text x="10.3" y="185.9">D</text>
<text x="264.3" y="183.8">LCD_SDA</text>
<text x="264.3" y="181.3">LCD_SCL</text>
<text x="312.9" y="181.3">RL2</text>
<text x="408.2" y="185.9">D</text>
<text x="188.1" y="188.9">~{CAP_M_CHG}</text>
<text x="312.9" y="186.4">UART_TX</text>
<text x="313.8" y="188.9">UART_RX</text>
<text x="264.8" y="196.5">Lx_OUT</text>
<text x="265.7" y="194">F_OUT</text>
<text x="312.9" y="196.5">~{CAP_FAST_CHG}</text>
<text x="96.7" y="201.6">Cx</text>
<text x="129.4" y="201.6">Cx</text>
<text x="187.2" y="201.6">Cx_ADC</text>
<text x="261.5" y="201.6">~{CAP_M_CHG}</text>
<text x="257.3" y="206.7">CAP_DISCHARGE</text>
<text x="257.9" y="204.2">CAP_SLOW_CHG</text>
<text x="361.1" y="206.7">LCD_SDA</text>
<text x="361.2" y="204.2">LCD_SCL</text>
<text x="35.5" y="215.6">RL1</text>
<text x="188.1" y="213">CAP_SLOW_CHG</text>
<text x="188.1" y="224.5">CAP_DISCHARGE</text>
<text x="35.5" y="228.3">RL2</text>
<text x="361.4" y="228.3">UART_TX</text>
<text x="362.1" y="230.8">UART_RX</text>
<text x="10.3" y="235.9">E</text>
<text x="408.3" y="235.9">E</text>
<text x="10.3" y="285.9">F</text>
<text x="35" y="286.9">1</text>
<text x="85" y="286.9">2</text>
<text x="135" y="286.9">3</text>
<text x="185" y="286.9">4</text>
<text x="235" y="286.9">5</text>
<text x="285" y="286.9">6</text>
<text x="335" y="286.9">7</text>
<text x="385" y="286.9">8</text>
<text x="408.3" y="285.9">F</text>
</g>
<g font-size="1.8" fill="#006464">
<text x="166.9" y="39">+5V</text>
<text x="225.3" y="37.7">+5V</text>
<text x="60.2" y="49.1">+9V</text>
<text x="77.4" y="51.7">U2</text>
<text x="103.4" y="49.1">+5V</text>
<text x="169.8" y="51.3" transform="rotate(-90 169.8 51.3)">V+</text>
<text x="170.2" y="51.7">U1C</text>
<text x="200.7" y="50.4">R1</text>
<text x="200.7" y="52.9">10K</text>
<text x="213.3" y="52.9">R3</text>
<text x="229.9" y="50.4">R2</text>
<text x="229.9" y="52.9">1K</text>
<text x="73.9" y="58">IN</text>
<text x="75.7" y="54.2">L7805</text>
<text x="79.7" y="58">OUT</text>
<text x="169.8" y="55.8" transform="rotate(-90 169.8 55.8)">V-</text>
<text x="170.2" y="54.2">LM393</text>
<text x="212.7" y="55.5">10K</text>
<text x="328.2" y="54.2">+5V</text>
<text x="52.1" y="62.8">D1</text>
<text x="52.1" y="65.3">1N5819</text>
<text x="79.6" y="62" transform="rotate(-90 79.6 62)">GND</text>
<text x="214.5" y="65.4">U1A</text>
<text x="322.5" y="65.6">R5</text>
<text x="332.7" y="64.4">R4</text>
<text x="340.3" y="65.6">R6</text>
<text x="166.9" y="66.9">GND</text>
<text x="175.3" y="70.7">L1</text>
<text x="190.5" y="68.2">C1</text>
<text x="190.5" y="70.7">10uF</text>
<text x="209.7" y="70.7">+</text>
<text x="213.3" y="67.9">LM393</text>
<text x="232.3" y="66.9">R7</text>
<text x="232.3" y="69.4">1K</text>
<text x="308.5" y="72">C6</text>
<text x="322.4" y="68.2">1M</text>
<text x="332.7" y="66.9">10K</text>
<text x="340.3" y="68.2">1K</text>
<text x="66" y="73.6">C2</text>
<text x="66" y="76.2">100uF</text>
<text x="94" y="74.5">C3</text>
<text x="94" y="77.1">100nF</text>
<text x="109.2" y="73.6">C4</text>
<text x="109.2" y="76.2">100uF</text>
<text x="123.2" y="74.5">C5</text>
<text x="123.2" y="77.1">100nF</text>
<text x="173.4" y="73.3">100uH</text>
<text x="216.5" y="77.1">R10</text>
<text x="297.8" y="75.8">10K</text>
<text x="298.4" y="73.3">R8</text>
<text x="306.8" y="74.5">100nF</text>
<text x="39.9" y="80.9">9-12V</text>
<text x="42" y="83.4">J1</text>
<text x="190.5" y="82.1">C7</text>
<text x="200.7" y="82.1">R9</text>
<text x="217" y="79.6">1M</text>
<text x="238.1" y="83.4">LM393</text>
<text x="239.3" y="80.9">U1B</text>
<text x="332.7" y="80.9">BC547</text>
<text x="332.7" y="78.3">Q1</text>
<text x="190.5" y="84.7">4n7</text>
<text x="200.7" y="84.7">10K</text>
<text x="210.8" y="88.5">C8</text>
<text x="236.3" y="88.5">+</text>
<text x="320" y="84.7">D2</text>
<text x="320" y="87.2">1N4148</text>
<text x="210.8" y="91">100nF</text>
<text x="76.7" y="99.9">GND</text>
<text x="205" y="101.2">GND</text>
<text x="226.6" y="98.7">GND</text>
<text x="328.2" y="98.7">GND</text>
<text x="248.9" y="131.7">Y1</text>
<text x="247" y="134.2">16MHz</text>
<text x="290.1" y="138">+5V</text>
<text x="247.7" y="149.5">C9</text>
<text x="260.4" y="149.5">C10</text>
<text x="247.7" y="152">18pF</text>
<text x="260.4" y="152">18pF</text>
<text x="294.3" y="154.5">STM8S003K3T</text>
<text x="294.3" y="152">U3</text>
<text x="252" y="160.4">GND</text>
<text x="281.2" y="160.9">PA1</text>
<text x="293" y="160.5" transform="rotate(-90 293 160.5)">VDD</text>
<text x="75.4" y="163.4">+9V</text>
<text x="137.7" y="166">+5V</text>
<text x="161.8" y="166">+5V</text>
<text x="281.2" y="163.4">PA2</text>
<text x="281.2" y="166">PA3</text>
<text x="175.9" y="172.3">R12</text>
<text x="238" y="172.3">V_BATT</text>
<text x="240.1" y="169.8">J2</text>
<text x="253.3" y="169.8">R11</text>
<text x="253.3" y="172.3">10K</text>
<text x="281.2" y="173.6">PB1</text>
<text x="281.2" y="171">PB0</text>
<text x="299.1" y="173.6">PD0</text>
<text x="55.9" y="178.7">D3</text>
<text x="94" y="178.7">REL1</text>
<text x="130.8" y="179.9">BC557</text>
<text x="134.4" y="177.4">Q2</text>
<text x="154.9" y="179.9">BC327</text>
<text x="158.5" y="177.4">Q3</text>
<text x="175.9" y="174.9">4K7</text>
<text x="281.2" y="178.7">PB3</text>
<text x="281.2" y="176.1">PB2</text>
<text x="299.1" y="176.1">PD1</text>
<text x="299.1" y="178.7">PD2</text>
<text x="384.8" y="178.7">J3</text>
<text x="55.9" y="181.2">1N4148</text>
<text x="94" y="181.2">12V</text>
<text x="175.9" y="182.5">R13</text>
<text x="175.9" y="185">10K</text>
<text x="281.2" y="183.7">PB5</text>
<text x="281.2" y="181.2">PB4</text>
<text x="299.1" y="181.2">PD3</text>
<text x="299.1" y="183.7">PD4</text>
<text x="384.8" y="181.2">SWIM</text>
<text x="234.2" y="190.1">+5V</text>
<text x="281.2" y="186.3">PB6</text>
<text x="281.2" y="188.8">PB7</text>
<text x="299.1" y="186.3">PD5</text>
<text x="299.1" y="188.8">PD6</text>
<text x="299.1" y="191.4">PD7</text>
<text x="372.6" y="187.6">GND</text>
<text x="55.9" y="196.4">Q4</text>
<text x="78" y="193.9">+9V</text>
<text x="142.2" y="192.6">R14</text>
<text x="142.2" y="195.2">10K</text>
<text x="166.4" y="195.2">100R</text>
<text x="166.4" y="192.6">R15</text>
<text x="175.9" y="195.2">R16</text>
<text x="175.9" y="197.7">10K</text>
<text x="281.2" y="193.9">PC1</text>
<text x="281.2" y="196.4">PC2</text>
<text x="299.2" y="196.4">PE5</text>
<text x="369.3" y="197.5">+5V</text>
<text x="55.9" y="199">BC337</text>
<text x="238.8" y="200.3">R17</text>
<text x="238.8" y="202.8">10K</text>
<text x="281.2" y="199">PC3</text>
<text x="281.2" y="201.5">PC4</text>
<text x="299.3" y="201.5">PF4</text>
<text x="45.7" y="205.3">R18</text>
<text x="45.7" y="207.9">4K7</text>
<text x="66" y="209.1">D4</text>
<text x="142.2" y="207.9">R19</text>
<text x="175.9" y="206.6">R20</text>
<text x="176.4" y="209.1">1M</text>
<text x="281.2" y="204.1">PC5</text>
<text x="281.2" y="206.6">PC6</text>
<text x="281.2" y="209.1">PC7</text>
<text x="384.8" y="206.6">J4</text>
<text x="384.8" y="209.1">LCD</text>
<text x="51.3" y="210.4">GND</text>
<text x="66" y="211.7">1N4148</text>
<text x="96.5" y="210.4">REL2</text>
<text x="96.5" y="213">12V</text>
<text x="142.2" y="210.4">100R</text>
<text x="281.2" y="214.2">NRST</text>
<text x="47.6" y="221.8">R22</text>
<text x="175.9" y="218">R21</text>
<text x="175.9" y="220.6">4K7</text>
<text x="237.5" y="221.8">MODE</text>
<text x="237.5" y="219.3">SW1</text>
<text x="281.2" y="216.8">VCAP</text>
<text x="293" y="219.2" transform="rotate(-90 293 219.2)">VSS</text>
<text x="372.6" y="218">GND</text>
<text x="47.6" y="224.4">4K7</text>
<text x="66" y="226.9">Q6</text>
<text x="99.1" y="226.9">J5</text>
<text x="99.1" y="224.4">Target</text>
<text x="130.8" y="225.7">BC337</text>
<text x="134.4" y="223.1">Q5</text>
<text x="251.5" y="223.1">C11</text>
<text x="251.5" y="225.7">10nF</text>
<text x="265.4" y="223.1">C12</text>
<text x="265.4" y="225.7">10nF</text>
<text x="278.1" y="225.7">1uF</text>
<text x="278.1" y="223.1">C13</text>
<text x="66" y="229.5">BC337</text>
<text x="384.8" y="229.5">J6</text>
<text x="384.8" y="232">UART</text>
<text x="61.5" y="239.6">GND</text>
<text x="88.1" y="234.5">GND</text>
<text x="137.7" y="237.1">GND</text>
<text x="290.1" y="237.1">GND</text>
<text x="372.6" y="239.6">GND</text>
<text x="33" y="268.8">H1</text>
<text x="33" y="271.4">LCD_Holes</text>
</g>
<g font-size="1.8" fill="#a90000">
<text x="168.7" y="47.1" transform="rotate(-90 168.7 47.1)">8</text>
<text x="71.7" y="56.9">1</text>
<text x="84.4" y="56.9">3</text>
<text x="168.7" y="58.5" transform="rotate(-90 168.7 58.5)">4</text>
<text x="78.5" y="64.2" transform="rotate(-90 78.5 64.2)">2</text>
<text x="207.6" y="69.6">3</text>
<text x="45.6" y="73.4">1</text>
<text x="45.6" y="75.9">2</text>
<text x="207.6" y="74.7">2</text>
<text x="220.3" y="72.1">1</text>
<text x="329.9" y="75.6" transform="rotate(-90 329.9 75.6)">1</text>
<text x="324.4" y="78.5">2</text>
<text x="329.9" y="83.3" transform="rotate(-90 329.9 83.3)">3</text>
<text x="234.2" y="87.4">5</text>
<text x="246.9" y="89.9">7</text>
<text x="234.2" y="92.5">6</text>
<text x="291.8" y="155" transform="rotate(-90 291.8 155)">6</text>
<text x="278.1" y="159.8">2</text>
<text x="278.1" y="162.3">3</text>
<text x="278.1" y="164.8">7</text>
<text x="77.2" y="173.4" transform="rotate(-90 77.2 173.4)">2</text>
<text x="84.8" y="173.4" transform="rotate(-90 84.8 173.4)">4</text>
<text x="89.9" y="173.4" transform="rotate(-90 89.9 173.4)">3</text>
<text x="277.5" y="172.5">15</text>
<text x="277.5" y="169.9">16</text>
<text x="304.1" y="172.5">25</text>
<text x="139.4" y="174.7" transform="rotate(-90 139.4 174.7)">3</text>
<text x="143.8" y="177.5">2</text>
<text x="163.6" y="174.7" transform="rotate(-90 163.6 174.7)">3</text>
<text x="167.9" y="177.5">2</text>
<text x="243.8" y="175">1</text>
<text x="277.5" y="177.5">13</text>
<text x="277.5" y="175">14</text>
<text x="304.1" y="175">26</text>
<text x="304.1" y="177.5">27</text>
<text x="378.4" y="177.5">1</text>
<text x="139.4" y="182.3" transform="rotate(-90 139.4 182.3)">1</text>
<text x="163.6" y="182.3" transform="rotate(-90 163.6 182.3)">1</text>
<text x="277.5" y="185.2">10</text>
<text x="277.5" y="182.6">11</text>
<text x="277.5" y="180.1">12</text>
<text x="304.1" y="180.1">28</text>
<text x="304.1" y="182.6">29</text>
<text x="304.1" y="185.2">30</text>
<text x="378.4" y="180.1">2</text>
<text x="77.2" y="186.1" transform="rotate(-90 77.2 186.1)">5</text>
<text x="87.4" y="186.1" transform="rotate(-90 87.4 186.1)">1</text>
<text x="278.1" y="187.7">9</text>
<text x="304.1" y="187.7">31</text>
<text x="304.1" y="190.2">32</text>
<text x="47.6" y="196.6">2</text>
<text x="53.1" y="193.7" transform="rotate(-90 53.1 193.7)">1</text>
<text x="277.5" y="192.8">18</text>
<text x="277.5" y="195.3">19</text>
<text x="277.5" y="197.9">20</text>
<text x="304.1" y="195.3">17</text>
<text x="53.1" y="201.4" transform="rotate(-90 53.1 201.4)">3</text>
<text x="277.5" y="200.4">21</text>
<text x="277.5" y="202.9">22</text>
<text x="304.7" y="200.4">8</text>
<text x="378.4" y="202.9">1</text>
<text x="79.8" y="205.2" transform="rotate(-90 79.8 205.2)">2</text>
<text x="87.4" y="205.2" transform="rotate(-90 87.4 205.2)">4</text>
<text x="92.5" y="205.2" transform="rotate(-90 92.5 205.2)">3</text>
<text x="277.5" y="205.5">23</text>
<text x="277.5" y="208">24</text>
<text x="378.4" y="205.5">2</text>
<text x="378.4" y="208">3</text>
<text x="278.1" y="213.1">1</text>
<text x="278.1" y="215.6">5</text>
<text x="378.4" y="210.6">4</text>
<text x="79.8" y="217.9" transform="rotate(-90 79.8 217.9)">5</text>
<text x="89.9" y="217.9" transform="rotate(-90 89.9 217.9)">1</text>
<text x="139.4" y="220.4" transform="rotate(-90 139.4 220.4)">1</text>
<text x="57.7" y="227.1">2</text>
<text x="63.2" y="224.2" transform="rotate(-90 63.2 224.2)">1</text>
<text x="92.6" y="225.8">1</text>
<text x="92.6" y="223.3">2</text>
<text x="144.1" y="223.3">2</text>
<text x="291.8" y="222.3" transform="rotate(-90 291.8 222.3)">4</text>
<text x="378.4" y="227.1">1</text>
<text x="63.2" y="231.8" transform="rotate(-90 63.2 231.8)">3</text>
<text x="139.4" y="228" transform="rotate(-90 139.4 228)">3</text>
<text x="378.4" y="229.6">2</text>
<text x="378.4" y="232.2">3</text>
</g>
<g font-size="1.8" fill="#840084">
<text x="39.5" y="71.5">SUPPLY</text>
<text x="190.7" y="73.3">50V</text>
<text x="66" y="78.6">16V</text>
<text x="109.1" y="78.6">16V</text>
</g>
<g font-size="1.8" fill="#0000c2">
<text x="162.3" y="88.8">C0G</text>
<text x="167.2" y="88.8">and</text>
<text x="171.5" y="84.7">MKT</text>
<text x="171.8" y="88.8">NP0</text>
<text x="176.8" y="88.8">is</text>
<text x="179.6" y="88.8">Better</text>
</g>
</svg>
